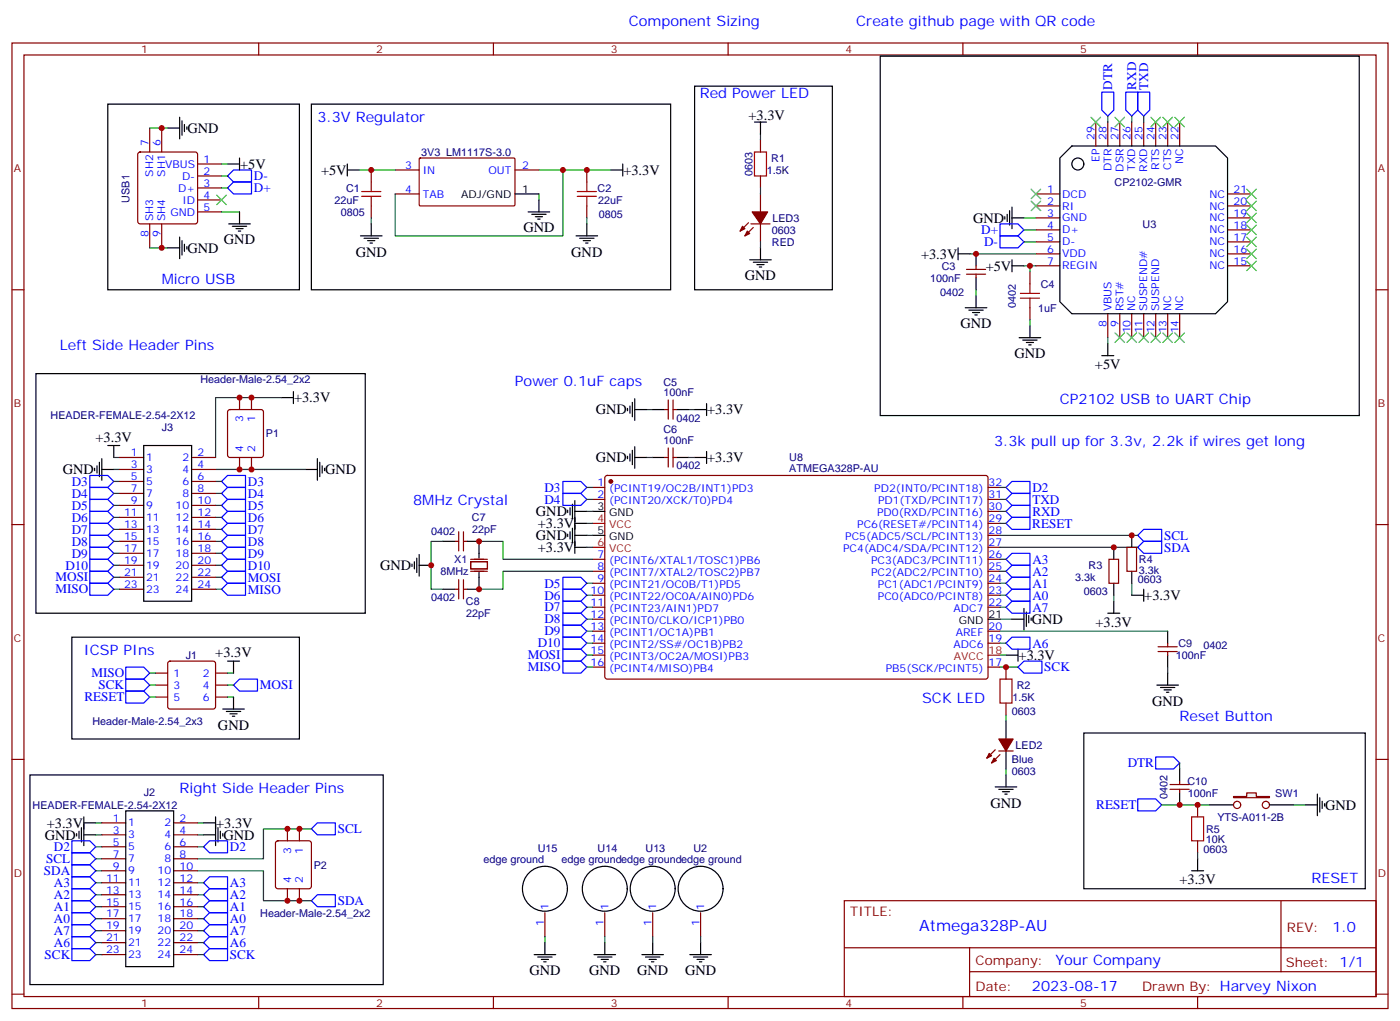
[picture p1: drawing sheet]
<svg xmlns="http://www.w3.org/2000/svg" width="412mm" height="301mm" viewBox="0 0 412 301" stroke-linecap="round" stroke-linejoin="round" font-family="sans-serif">
<g fill="none" stroke="#870000" stroke-width=".35">
<path d="M3.5 12.7h405.4v284.3h-405.4zM7.1 16.2h398.2v277.3h-398.2zM76.2 12.7v3.5M145.3 12.7v3.5M214.5 12.7v3.5M283.6 12.7v3.5M352.8 12.7v3.5M44.1 37.7v7.1M47.6 37.7v7.1M322.8 35.9v7.1M326.3 35.9v7.1M329.8 35.9v7.1"/>
<path d="M333.4 35.9v7.1M336.9 35.9v7.1M340.4 35.9v7.1M344 35.9v7.1M347.5 35.9v7.1M40.8 45l.5-.2h16.2l.5 .2 .2 .5v19.7l-.2 .5-.5 .2h-16.2l-.5-.2-.2-.5v-19.7zM58.2 48.3h7.1M58.2 51.8h7.1M58.2 55.4h7.1M58.2 58.9h7.1M109.4 50.1v3.5M116.4 50.1h7.1"/>
<path d="M116.4 57.1h7.1M123.5 46.7l.3-.2 27.7 .1 .2 .3-.1 13.6-.3 .1h-27.7l-.1-.3zM151.7 50.1h7M172.9 50.1v3.5M224 41.2v3.6M224 51.8v3.6M305.2 57.1h7M361.6 57.1h7.1M44.1 65.9v7.1M47.6 65.9v7.1M58.2 62.4h7.1M109.4 60.6v3.6"/>
<path d="M172.9 60.6v3.6M284.7 79.3h5.6M287.5 78.3v1M305.2 60.6h7M305.2 64.2h7M305.2 67.7h7M305.2 71.2h7M305.2 74.8h7M305.2 78.3h7M361.6 60.6h7.1M361.6 64.2h7.1M361.6 67.7h7.1"/>
<path d="M361.6 71.2h7.1M361.6 74.8h7.1M361.6 78.3h7.1M3.5 85.3h3.6M284.7 80.8h5.6M287.5 80.8v1M303.4 80v3.6M303.4 90.6v3.6M326.3 92.4v7M329.8 92.4v7M333.4 92.4v7M336.9 92.4v7"/>
<path d="M340.4 92.4v7M344 92.4v7M347.5 92.4v7M405.3 85.3h3.6M3.5 154.5h3.6M174.6 143.5h3.6M174.6 147.1h3.6M178.4 140.2l.5-.2 111.7 .1 .4 .6v58.9l-.7 .4-111.7-.1-.4-.6v-58.6zM291 143.5h3.6M291 147.1h3.6M291 157.7h3.6M291 154.1h3.6"/>
<path d="M291 150.6h3.6M405.3 154.5h3.6M174.6 164.7h3.6M174.6 168.2h3.6M174.6 171.8h3.6M174.6 175.3h3.6M174.6 178.8h3.6M291 164.7h3.6M291 168.2h3.6M291 171.8h3.6M291 175.3h3.6M291 178.8h3.6"/>
<path d="M291 161.2h3.6M174.6 182.4h3.6M174.6 185.9h3.6M174.6 189.4h3.6M174.6 192.9h3.6M174.6 196.5h3.6M291 185.9h3.6M291 189.4h3.6M291 196.5h3.6M3.5 223.6h3.6M405.3 223.6h3.6M160.5 268.8v7"/>
<path d="M178.2 268.8v7M192.3 268.8v7M206.4 268.8v7M248.7 265.3h156.6v28.2h-156.6zM248.7 279.1h156.5M285.6 279.1v14.1M377.3 265.3v20.9M3.5 292.8h3.6M76.2 293.5v3.5M145.3 293.5v3.5M214.5 293.5v3.5M283.6 293.5v3.5"/>
<path d="M285.6 286.2h119.6M352.8 293.5v3.5M405.3 292.8h3.6"/>
</g>
<circle cx="179.9" cy="141.8" r=".53" fill="#870000" stroke="#870000" stroke-width=".35"/>
<g fill="none" stroke="#000" stroke-width=".35">
<path d="M259.3 16.5h141.1v105.9h-141.1zM31.7 30.7h56.5v54.6h-56.5zM49.4 37.7h3.5M52.9 34.5v6.4M53.6 35.6v4.2M54.3 36.7v2.1M55 37.4v.7M222.2 35.9h3.6M224 35.9v3.6M67 48.3h3.6M70.6 46.5v3.6M102.3 50.1h3.5"/>
<path d="M102.3 48.3v3.5M151.7 57.1h7M158.7 58.9v3.5M179.9 50.1h3.5M183.4 48.3v3.5M312.2 46.5l3.5-3.5h42.4l3.5 3.5v42.4l-3.5 3.5h-42.4l-3.5-3.5zM49.4 73h3.5M52.9 69.8v6.4M53.6 70.9v4.2M54.3 71.9v2.1M55 72.6v.7M67.4 65.9h6.3"/>
<path d="M68.4 66.6h4.3M69.5 67.3h2.1M70.2 68.1h.7M70.6 62.4v3.5M155.6 62.4h6.3M156.6 63.1h4.3M157.7 63.8h2.1M158.4 64.5h.7M220.8 76.5h6.4M221.9 77.2h4.2M223 77.9h2.1M223.7 78.6h.7"/>
<path d="M224 73v3.5M282.2 74.8h3.6M282.2 73v3.5M287.5 74.8v3.5M296 63.8v.7M296.7 63.1v2.1M297.4 62.1v4.2M298.1 78.3h3.5M298.1 61v6.3M298.1 76.5v3.5M298.1 64.2h3.5M284.3 90.6h6.4"/>
<path d="M285.4 91.3h4.2M286.5 92h2.1M287.2 92.7h.7M287.5 81.8v3.5M287.5 87.1v3.5M300.2 99.4h6.4M303.4 95.9v3.5M301.3 100.2h4.2M302.3 100.9h2.1M303 101.6h.7M324.6 104.7h3.5M326.3 101.2v3.5"/>
<path d="M174.6 150.6h3.6M174.6 157.7h3.6M291 182.4h3.6M356.3 237h7.1M160.5 277.6v3.5M178.2 277.6v3.5M192.3 277.6v3.5M206.4 277.6v3.5M157.3 281.1h6.4M158.4 281.8h4.2M159.5 282.5h2.1M160.2 283.2h.7"/>
<path d="M175 281.1h6.3M176 281.8h4.3M177.1 282.5h2.1M177.8 283.2h.7M189.1 281.1h6.3M190.1 281.8h4.3M191.2 282.5h2.1M191.9 283.2h.7M203.2 281.1h6.3M204.3 281.8h4.2M205.3 282.5h2.1M206 283.2h.7"/>
<circle cx="317.5" cy="48.3" r="1.76"/>
<circle cx="160.5" cy="261.7" r="6.6"/>
<circle cx="178.2" cy="261.7" r="6.6"/>
<circle cx="192.3" cy="261.7" r="6.6"/>
<circle cx="206.4" cy="261.7" r="6.6"/>
</g>
<path d="M174.6 154.1h3.6M174.6 161.2h3.6M291 192.9h3.6" fill="none" stroke="#f00" stroke-width=".35"/>
<g fill="none" stroke="#008700" stroke-width=".35">
<path d="M44.1 37.7h5.3M224 39.5v1.7M105.8 50.1h10.6M158.7 57.1v1.8M44.1 73h5.3M65.3 62.4h5.3M285.8 74.8h19.4M301.6 78.3h3.6M301.6 71.2h3.6M301.6 67.7h3.6M301.6 64.2h3.6M303.4 78.3v1.7"/>
<path d="M287.5 85.3v1.8M303.4 94.2v1.7M160.5 275.8v1.8M178.2 275.8v1.8M192.3 275.8v1.8M206.4 275.8v1.8"/>
</g>
<g fill="none" stroke="#a10000" stroke-width=".35">
<path d="M106.5 57.8h5.7M106.5 56.4h5.7M109.4 53.6v2.8M109.4 57.8v2.8M170 57.8h5.7M170 56.4h5.7M172.9 53.6v2.8M172.9 57.8v2.8M222.2 44.8h3.6v7h-3.6zM300.6 87.8h5.6M300.6 86.4h5.6M303.4 83.6v2.8"/>
<path d="M303.4 87.8v2.8"/>
</g>
<path d="M324.6 27.1h3.5v5.3l-1.8 1.8-1.7-1.8zM331.6 27.1h3.5v5.3l-1.7 1.8-1.8-1.8zM335.1 27.1h3.6v5.3l-1.8 1.8-1.8-1.8zM67 51.8l1.8-1.7h5.3v3.5h-5.3zM67 55.4l1.8-1.8h5.3v3.5h-5.3zM294.6 69.5h5.3l1.7 1.7-1.7 1.8h-5.3zM294.6 65.9h5.3l1.7 1.8-1.7 1.8h-5.3zM296.3 147.1l1.8-1.8h5.3v3.5h-5.3zM298.1 148.8h5.3v3.6h-5.3l-1.8-1.8zM340.4 222.9h5.3l1.8 1.8-1.8 1.7h-5.3z" fill="none" stroke="#00f" stroke-width=".35"/>
<g fill="none" stroke="#3c3" stroke-width=".35">
<path d="M346.1 34.5l2.8 2.9M348.9 34.5l-2.8 2.9M63.9 57.5l2.8 2.8M66.7 57.5l-2.8 2.8M367.2 55.7l2.9 2.8M367.2 59.2l2.9 2.9M370.1 55.7l-2.9 2.8M370.1 59.2l-2.9 2.9M367.2 62.8l2.9 2.8M367.2 66.3l2.9 2.8M367.2 69.8l2.9 2.8M367.2 73.3l2.9 2.9"/>
<path d="M367.2 76.9l2.9 2.8M370.1 62.8l-2.9 2.8M370.1 66.3l-2.9 2.8M370.1 69.8l-2.9 2.8M370.1 73.3l-2.9 2.9M370.1 76.9l-2.9 2.8M332 98l2.8 2.9M334.8 98l-2.8 2.9M342.5 98l2.9 2.9M345.4 98l-2.9 2.9M346.1 98l2.8 2.9M348.9 98l-2.8 2.9"/>
</g>
<path d="M363.4 234.6h3.8v-1.1h2.9v1.1h3.8v.3h-10.5z" fill="#f0f0f0" stroke="#870000" stroke-width=".35"/>
<g fill="none" stroke="#870000" stroke-width=".35">
<path d="M224 57.1v5.3M220.5 65.6l-2.5 2.5M221.2 65.9h5.6M221.9 67l-2.5 2.5M224 65.9v5.3M70.6 117.1v3.5M74.1 117.1v3.5M196.8 117.8v5.6M198.3 117.8v5.6M35.3 134.7h7M35.3 138.3h7M56.4 134.7h7.1"/>
<path d="M56.4 138.3h7.1M67.3 120.8l.4-.2h9.2l.5 .2 .2 .5v12.7l-.2 .5-.5 .2h-9.2l-.5-.2-.2-.5v-12.7zM70.6 134.7v3.6M74.1 134.7v3.6M195.8 134.7h1M195.8 120.6h1M196.8 131.9v5.6M198.3 131.9v5.6M198.3 134.7h1M198.3 120.6h1M35.3 159.4h7M35.3 141.8h7"/>
<path d="M35.3 145.3h7M35.3 148.8h7M35.3 152.4h7M35.3 155.9h7M56.4 159.4h7.1M56.4 141.8h7.1M56.4 145.3h7.1M56.4 148.8h7.1M56.4 152.4h7.1M56.4 155.9h7.1M134.1 159.4h1M135.1 156.6v5.6"/>
<path d="M136.5 156.6v5.6M136.5 159.4h1.1M35.3 173.5h7M35.3 162.9h7M35.3 166.5h7M35.3 170h7M56.4 173.5h7.1M56.4 162.9h7.1M56.4 166.5h7.1M56.4 170h7.1M134.1 173.5h1M135.1 170.7v5.7"/>
<path d="M136.5 170.7v5.7M136.5 173.5h1.1M138.6 165.4h5v2.1h-5zM138.6 168.2h5M138.6 164.7h5M326.7 164.7h2.8v7.1h-2.8zM332 161.2h2.8v7h-2.8zM45.9 198.2h3.5M49.6 194.9l.5-.2h12.7l.5 .2 .2 .5v12.7l-.2 .5-.5 .2h-12.7l-.5-.2-.2-.5v-12.7zM63.5 198.2h3.5M296.3 196.5v3.5M341.1 191.9h5.7"/>
<path d="M341.1 190.5h5.7M344 189.4v1.1M344 191.9v1M45.9 201.8h3.5M45.9 205.3h3.5M63.5 201.8h3.5M63.5 205.3h3.5M296.3 207v3.6M293.2 220.8l-2.5 2.5M294.2 221.2h4.2M294.6 222.2l-2.5 2.5M344.7 231h5.6"/>
<path d="M344.7 232.4h5.6M347.5 230v1M347.5 232.4v1.1M352.8 237v3.6M30 242.3h7M30 245.9h7M30 249.4h7M30 252.9h7M30 256.4h7M30 260h7M51.2 242.3h7M51.2 245.9h7"/>
<path d="M51.2 249.4h7M51.2 252.9h7M51.2 256.4h7M51.2 260h7M81.4 247.8l.4-.2h9.2l.5 .2 .2 .5v12.7l-.2 .5-.5 .2h-9.2l-.5-.2-.2-.5v-12.7zM84.7 244.1v3.5M88.2 244.1v3.5M352.8 247.6v3.5M30 263.5h7M30 267h7M30 270.5h7M30 274.1h7"/>
<path d="M30 277.6h7M51.2 263.5h7M51.2 267h7M51.2 270.5h7M51.2 274.1h7M51.2 277.6h7M84.7 261.7v3.6M88.2 261.7v3.6M30 281.1h7M51.2 281.1h7"/>
<circle cx="364.4" cy="237" r="1.06"/>
<circle cx="372.9" cy="237" r="1.06"/>
</g>
<g fill="none" stroke="#000" stroke-width=".35">
<path d="M91.7 30.7h105.9v54.6h-105.9zM204.6 25.4h40.6v59.9h-40.6zM106.2 69.5h6.3M107.2 70.2h4.3M108.3 70.9h2.1M109 71.6h.7M109.4 65.9v3.6M169.7 69.5h6.3M170.7 70.2h4.3M171.8 70.9h2.1M172.5 71.6h.7M172.9 65.9v3.6"/>
<path d="M10.6 110h97v70.6h-97zM82.9 117.1h3.5M86.4 115.3v3.6M185.6 119.6v2.1M186.3 118.5v4.2M187 117.4v6.4M208.1 118.9v3.5M27.9 137.9v.7M28.6 137.2v2.1M29.3 136.1v4.3M30 138.3h3.5M30 135.1v6.3"/>
<path d="M31.7 131.2h3.6M33.5 131.2v3.5M42.3 131.2h14.1v45.9h-14.1zM90 138.3h3.5M93.5 135.1v6.3M94.2 136.1v4.3M94.9 137.2v2.1M95.6 137.9v.7M184.9 120.3v.7M184.9 134.4v.7M185.6 133.7v2.1M186.3 132.6v4.2"/>
<path d="M187 134.7h3.5M187 131.6v6.3M187 120.6h3.5M192.3 134.7h3.5M192.3 120.6h3.5M199.3 134.7h3.5M199.3 120.6h3.5M204.6 134.7h3.5M204.6 120.6h3.5M208.1 133v3.5M130.5 159.4h3.6M137.6 159.4h3.5v5"/>
<path d="M167.2 150.2v.8M167.2 157.3v.7M167.9 149.5v2.2M167.9 156.6v2.1M168.6 148.5v4.2M168.6 155.5v4.3M169.3 147.4v15.5M169.3 154.1h3.6M169.3 157.7h3.6M169.3 150.6h3.6M333.4 157.7v3.5M121.4 166.1v.7"/>
<path d="M122.1 165.4v2.1M122.8 164.4v4.2M123.5 166.5h3.5M123.5 163.3v6.4M130.5 173.5h3.6M141.1 168.6v4.9h-3.5M169.3 161.2h3.6M301.6 179.2v6.3M328.1 161.2v3.5M328.1 171.8v3.5M328.1 177.1v3.5M333.4 168.2v3.6"/>
<path d="M333.4 175.3h3.5M336.9 173.5v3.6M21.2 187.6h67v30h-67zM67 194.7h3.6M68.8 194.7v3.5M296.3 192.9h3.6M298.1 182.4h3.5M299.9 191.2v3.5M302.3 180.2v4.3M303 181.3v2.1M303.7 182v.7M326.3 180.6h3.5"/>
<path d="M344 185.9v3.5M344 192.9v3.6M344 198.2v3.6M65.6 208.8h6.4M66.7 209.5h4.2M67.7 210.2h2.1M68.4 210.9h.7M68.8 205.3v3.5M296.3 212.3v5.3M319.3 215.9h82.9v45.8h-82.9zM340.8 201.8h6.3M341.8 202.5h4.3"/>
<path d="M342.9 203.2h2.1M343.6 203.9h.7M8.8 228.2h104.1v61.7h-104.1zM37 238.8h14.2v45.9h-14.2zM293.2 231.7h6.3M294.2 232.4h4.2M295.3 233.2h2.1M296 233.9h.7M296.3 221.2v5.2M296.3 228.2v3.5M347.5 226.4v3.6M347.5 233.5v3.5"/>
<path d="M373.9 237h7.1M384.5 237h3.6M388.1 233.9v6.3M388.8 234.9v4.2M389.5 236v2.1M390.2 236.7v.7M22.6 245.5v.7M23.3 244.8v2.1M24 243.7v4.3M24.7 242.3h3.5M24.7 245.9h3.5M24.7 240.6v8.4"/>
<path d="M60 242.3h3.5M60 245.9h3.5M63.5 240.6v8.4M64.2 243.7v4.3M64.9 244.8v2.1M65.6 245.5v.7M351 256.4h3.5M352.8 252.9v3.5"/>
</g>
<path d="M294.6 200h3.5v7h-3.5zM351 240.6h3.5v7h-3.5z" fill="none" stroke="#a10000" stroke-width=".35"/>
<g fill="none" stroke="#00f" stroke-width=".35">
<path d="M26.5 157.7h5.2l1.8 1.7-1.8 1.8h-5.2zM26.5 154.1h5.2l1.8 1.8-1.8 1.8h-5.2zM26.5 150.6h5.2l1.8 1.8-1.8 1.7h-5.2zM26.5 147.1h5.2l1.8 1.7-1.8 1.8h-5.2zM26.5 143.5h5.2l1.8 1.8-1.8 1.8h-5.2zM26.5 140h5.2l1.8 1.8-1.8 1.7h-5.2zM65.3 145.3l1.7-1.8h5.3v3.6h-5.3zM65.3 148.8l1.7-1.7h5.3v3.5h-5.3zM65.3 152.4l1.7-1.8h5.3v3.5h-5.3zM65.3 155.9l1.7-1.8h5.3v3.6h-5.3zM65.3 159.4l1.7-1.7h5.3v3.5h-5.3zM67 140h5.3v3.5h-5.3l-1.7-1.7z"/>
<path d="M165.8 145.3h5.3l1.8 1.8-1.8 1.7h-5.3zM165.8 141.8h5.3l1.8 1.7-1.8 1.8h-5.3zM296.3 154.1l1.8-1.7h5.3v3.5h-5.3zM298.1 141.8h5.3v3.5h-5.3l-1.8-1.8zM335.1 157.7l1.8-1.8h5.3v3.5h-5.3zM26.5 168.2h5.2l1.8 1.8-1.8 1.8h-5.2zM26.5 171.8h5.2l1.8 1.7-1.8 1.8h-5.2zM26.5 164.7h5.2l1.8 1.8-1.8 1.7h-5.2zM26.5 161.2h5.2l1.8 1.7-1.8 1.8h-5.2zM65.3 162.9l1.7-1.7h5.3v3.5h-5.3zM65.3 166.5l1.7-1.8h5.3v3.5h-5.3zM65.3 170l1.7-1.8h5.3v3.6h-5.3z"/>
<path d="M67 171.8h5.3v3.5h-5.3l-1.7-1.8zM165.8 177.1h5.3l1.8 1.7-1.8 1.8h-5.3zM165.8 173.5h5.3l1.8 1.8-1.8 1.8h-5.3zM165.8 170h5.3l1.8 1.8-1.8 1.7h-5.3zM296.3 164.7l1.8-1.8h5.3v3.6h-5.3zM296.3 171.8l1.8-1.8h5.3v3.5h-5.3zM296.3 175.3l1.8-1.8h5.3v3.6h-5.3zM296.3 178.8l1.8-1.7h5.3v3.5h-5.3zM298.1 166.5h5.3v3.5h-5.3l-1.8-1.8zM335.1 161.2l1.8-1.8h5.3v3.5h-5.3zM37 196.5h5.3l1.8 1.7-1.8 1.8h-5.3zM37 200h5.3l1.8 1.8-1.8 1.7h-5.3z"/>
<path d="M165.8 191.2h5.3l1.8 1.7-1.8 1.8h-5.3zM165.8 194.7h5.3l1.8 1.8-1.8 1.7h-5.3zM165.8 187.6h5.3l1.8 1.8-1.8 1.8h-5.3zM165.8 184.1h5.3l1.8 1.8-1.8 1.7h-5.3zM165.8 180.6h5.3l1.8 1.8-1.8 1.7h-5.3zM298.1 187.6h5.3v3.6h-5.3l-1.8-1.8zM299.9 196.5l1.7-1.8h5.3v3.5h-5.3zM37 203.5h5.3l1.8 1.8-1.8 1.7h-5.3zM68.8 201.8l1.8-1.8h5.2v3.5h-5.2zM335.1 235.3h5.3l1.8 1.7-1.8 1.8h-5.3zM21.2 247.6h5.3l1.7 1.8-1.7 1.7h-5.3zM21.2 258.2h5.3l1.7 1.8-1.7 1.7h-5.3z"/>
<path d="M21.2 254.7h5.3l1.7 1.7-1.7 1.8h-5.3zM21.2 251.1h5.3l1.7 1.8-1.7 1.8h-5.3zM60 260l1.7-1.8h5.3v3.5h-5.3zM60 249.4l1.7-1.8h5.3v3.5h-5.3zM93.5 242.3h5.3v3.6h-5.3l-1.8-1.8zM21.2 279.4h5.3l1.7 1.7-1.7 1.8h-5.3zM21.2 275.8h5.3l1.7 1.8-1.7 1.8h-5.3zM21.2 272.3h5.3l1.7 1.8-1.7 1.7h-5.3zM21.2 268.8h5.3l1.7 1.7-1.7 1.8h-5.3zM21.2 265.3h5.3l1.7 1.7-1.7 1.8h-5.3zM21.2 261.7h5.3l1.7 1.8-1.7 1.8h-5.3zM60 277.6l1.7-1.8h5.3v3.6h-5.3z"/>
<path d="M60 274.1l1.7-1.8h5.3v3.5h-5.3zM60 270.5l1.7-1.7h5.3v3.5h-5.3zM60 267l1.7-1.7h5.3v3.5h-5.3zM61.7 279.4h5.3v3.5h-5.3l-1.7-1.8zM61.7 261.7h5.3v3.6h-5.3l-1.7-1.8zM93.5 263.5h5.3v3.5h-5.3l-1.8-1.7z"/>
</g>
<g fill="none" stroke="#008700" stroke-width=".35">
<path d="M326.3 34.2v1.7M333.4 34.2v1.7M336.9 34.2v1.7M65.3 55.4h1.7M65.3 51.8h1.7M65.3 48.3h1.7M158.7 50.1h21.2M165.8 50.1v19.4h-49.4v-12.4M224 55.4v1.7M109.4 64.2v1.7M172.9 64.2v1.7M224 71.2v1.8"/>
<path d="M326.3 99.4v1.8M82.9 117.1h-19.4v17.6M33.5 134.7h1.8M33.5 138.3h1.8M63.5 138.3h26.5M190.5 134.7h1.8M190.5 120.6h1.8M202.8 134.7h1.8M202.8 120.6h1.8M33.5 141.8h1.8M33.5 145.3h1.8M33.5 148.8h1.8"/>
<path d="M33.5 152.4h1.8M33.5 155.9h1.8M33.5 159.4h1.8M63.5 141.8h1.8M63.5 145.3h1.8M63.5 148.8h1.8M63.5 152.4h1.8M63.5 155.9h1.8M63.5 159.4h1.8M130.5 159.4h-3.5v14.1h3.5M141.1 159.4h7.1v5.3h26.4M172.9 154.1h1.7"/>
<path d="M172.9 150.6h1.7M172.9 157.7h1.7M172.9 147.1h1.7M172.9 143.5h1.7M294.6 154.1h1.7M294.6 150.6h1.7M294.6 157.7h40.5M294.6 147.1h1.7M294.6 143.5h1.7M33.5 162.9h1.8M33.5 166.5h1.8M33.5 170h1.8"/>
<path d="M33.5 173.5h1.8M63.5 162.9h1.8M63.5 166.5h1.8M63.5 170h1.8M63.5 173.5h1.8M172.9 161.2h1.7M172.9 178.8h1.7M172.9 175.3h1.7M172.9 171.8h1.7M174.6 168.2h-26.4v5.3h-7.1M294.6 161.2h40.5M294.6 178.8h1.7"/>
<path d="M294.6 175.3h1.7M294.6 171.8h1.7M294.6 168.2h1.7M294.6 164.7h1.7M328.1 175.3v1.8M333.4 171.8v3.5M44.1 198.2h1.8M67 198.2h1.8M172.9 196.5h1.7M172.9 192.9h1.7M172.9 182.4h1.7M172.9 185.9h1.7"/>
<path d="M172.9 189.4h1.7M294.6 196.5h5.3M294.6 192.9h1.7M294.6 182.4h3.5M294.6 185.9h49.4M294.6 189.4h1.7M344 196.5v1.7M44.1 201.8h1.8M44.1 205.3h1.8M67 201.8h1.8M67 205.3h1.8M296.3 210.6v1.7"/>
<path d="M296.3 226.4v1.8M342.2 237h14.1M347.5 224.7v1.7M381 237h3.5M28.2 245.9h1.8M28.2 242.3h1.8M28.2 249.4h1.8M28.2 260h1.8M28.2 252.9h1.8M28.2 256.4h1.8M58.2 256.4h19.4v8.9h14.1M58.2 245.9h1.8"/>
<path d="M58.2 242.3h1.8M58.2 249.4h1.8M58.2 260h1.8M91.7 244.1h-14.1v8.8h-19.4M352.8 251.1v1.8M28.2 263.5h1.8M28.2 267h1.8M28.2 270.5h1.8M28.2 274.1h1.8M28.2 277.6h1.8M58.2 263.5h1.8M58.2 267h1.8"/>
<path d="M58.2 270.5h1.8M58.2 274.1h1.8M58.2 277.6h1.8M28.2 281.1h1.8M58.2 281.1h1.8"/>
</g>
<g fill="#870000" stroke="#870000" stroke-width=".35">
<path d="M294.2 217.6h4.2l-2.1 3.6z"/>
<path d="M291.4 221.9l.7 .7-1.4 .7z"/>
<path d="M292.8 223.3l.7 .7-1.4 .7z"/>
<path d="M220.1 68.1l.7 .7-1.4 .7z"/>
<path d="M218.7 66.6l.7 .7-1.4 .8z"/>
<path d="M221.5 62.4h4.6l-2.1 3.5z"/>
</g>
<g fill="none" stroke="#3c3" stroke-width=".35">
<path d="M321.4 34.5l2.8 2.9M324.2 34.5l-2.8 2.9M328.4 34.5l2.9 2.9M331.3 34.5l-2.9 2.9M339 34.5l2.8 2.9M341.8 34.5l-2.8 2.9M342.5 34.5l2.9 2.9M345.4 34.5l-2.9 2.9M303.7 59.2l2.9 2.9M303.7 55.7l2.9 2.8M306.6 59.2l-2.9 2.9M306.6 55.7l-2.9 2.8"/>
<path d="M328.4 98l2.9 2.9M331.3 98l-2.9 2.9M335.5 98l2.8 2.9M338.3 98l-2.8 2.9M339 98l2.8 2.9M341.8 98l-2.8 2.9"/>
</g>
<g fill="#c00">
<circle cx="47.6" cy="73" r=".88"/>
<circle cx="47.6" cy="37.7" r=".88"/>
<circle cx="109.4" cy="50.1" r=".88"/>
<circle cx="303.4" cy="78.3" r=".88"/>
<circle cx="287.5" cy="74.8" r=".88"/>
<circle cx="352.8" cy="237" r=".88"/>
<circle cx="347.5" cy="237" r=".88"/>
<circle cx="141.1" cy="159.4" r=".88"/>
<circle cx="141.1" cy="173.5" r=".88"/>
<circle cx="296.3" cy="196.5" r=".88"/>
<circle cx="172.9" cy="50.1" r=".88"/>
<circle cx="165.8" cy="50.1" r=".88"/>
<circle cx="333.4" cy="157.7" r=".88"/>
<circle cx="328.1" cy="161.2" r=".88"/>
<circle cx="74.1" cy="138.3" r=".88"/>
<circle cx="70.6" cy="138.3" r=".88"/>
<circle cx="74.1" cy="117.1" r=".88"/>
<circle cx="70.6" cy="117.1" r=".88"/>
<circle cx="88.2" cy="244.1" r=".88"/>
<circle cx="84.7" cy="244.1" r=".88"/>
<circle cx="88.2" cy="265.3" r=".88"/>
<circle cx="84.7" cy="265.3" r=".88"/>
<circle cx="127" cy="166.5" r=".88"/>
</g>
<text font-size="4.6" fill="#00f" x="270.8" y="274.3">Atmega328P-AU</text>
<g font-size="4.2" fill="#00f">
<text x="185.2" y="7.7">Component Sizing</text>
<text x="252.2" y="7.7">Create github page with QR code</text>
<text x="206.1" y="28.8">Red Power LED</text>
<text x="93.5" y="35.9">3.3V Regulator</text>
<text x="47.6" y="83.6">Micro USB</text>
<text x="17.6" y="103">Left Side Header Pins</text>
<text x="151.7" y="113.6">Power 0.1uF caps</text>
<text x="312.2" y="118.9">CP2102 USB to UART Chip</text>
<text x="292.8" y="131.2">3.3k pull up for 3.3v, 2.2k if wires get long</text>
<text x="121.7" y="148.8">8MHz Crystal</text>
<text x="24.7" y="192.9">ICSP PIns</text>
<text x="271.6" y="207">SCK LED</text>
<text x="347.5" y="212.3">Reset Button</text>
<text x="52.9" y="233.5">Right Side Header Pins</text>
<text x="386.3" y="260">RESET</text>
<text x="392.5" y="274.5">1.0</text>
<text x="310.9" y="284.1">Your Company</text>
<text x="304" y="291.9">2023-08-17</text>
</g>
<g font-size="4.2">
<text x="220.5" y="35.2">+3.3V</text>
<text x="55.2" y="39.1">GND</text>
<text x="70.7" y="49.7">+5V</text>
<text x="94.6" y="51.5">+5V</text>
<text x="183.6" y="51.5">+3.3V</text>
<text x="286.6" y="65.6">GND</text>
<text x="66" y="71.9">GND</text>
<text x="154.2" y="68.4">GND</text>
<text x="55.2" y="74.4">GND</text>
<text x="104.8" y="75.5">GND</text>
<text x="168.3" y="75.5">GND</text>
<text x="271.3" y="76.2">+3.3V</text>
<text x="219.4" y="82.6">GND</text>
<text x="290.4" y="79.7">+5V</text>
<text x="282.9" y="96.7">GND</text>
<text x="298.8" y="105.5">GND</text>
<text x="322.5" y="108.7">+5V</text>
<text x="86.6" y="118.5">+3.3V</text>
<text x="175.5" y="122">GND</text>
<text x="208.3" y="122">+3.3V</text>
<text x="28.1" y="130.1">+3.3V</text>
<text x="175.5" y="136.2">GND</text>
<text x="208.3" y="136.2">+3.3V</text>
<text x="18.5" y="139.7">GND</text>
<text x="95.8" y="139.7">GND</text>
<text x="157.9" y="152">GND</text>
<text x="158.4" y="155.5">+3.3V</text>
<text x="157.9" y="159.1">GND</text>
<text x="112" y="167.9">GND</text>
<text x="158.4" y="162.6">+3.3V</text>
<text x="337.1" y="176.7">+3.3V</text>
<text x="303.9" y="183.8">GND</text>
<text x="322.7" y="184.5">+3.3V</text>
<text x="63.4" y="193.6">+3.3V</text>
<text x="300" y="194.3">+3.3V</text>
<text x="339.4" y="207.8">GND</text>
<text x="64.2" y="214.9">GND</text>
<text x="291.7" y="237.8">GND</text>
<text x="390.3" y="238.4">GND</text>
<text x="13.8" y="243.8">+3.3V</text>
<text x="63.7" y="243.7">+3.3V</text>
<text x="13.2" y="247.3">GND</text>
<text x="65.8" y="247.3">GND</text>
<text x="347.4" y="260.4">+3.3V</text>
<text x="155.9" y="287.2">GND</text>
<text x="173.6" y="287.2">GND</text>
<text x="187.7" y="287.2">GND</text>
<text x="201.8" y="287.2">GND</text>
</g>
<g font-size="3.9" fill="#00f">
<text x="327.6" y="26.4" transform="rotate(-90 327.6 26.4)">DTR</text>
<text x="334.7" y="26.4" transform="rotate(-90 334.7 26.4)">RXD</text>
<text x="338.2" y="26.4" transform="rotate(-90 338.2 26.4)">TXD</text>
<text x="74.8" y="53.1">D-</text>
<text x="74.8" y="56.6">D+</text>
<text x="289" y="68.9">D+</text>
<text x="289.9" y="72.5">D-</text>
<text x="21.1" y="143">D3</text>
<text x="73" y="143.1">D3</text>
<text x="21.1" y="146.6">D4</text>
<text x="73" y="146.6">D4</text>
<text x="160.4" y="148.3">D4</text>
<text x="160.4" y="144.8">D3</text>
<text x="304.1" y="148.4">TXD</text>
<text x="304.1" y="144.8">D2</text>
<text x="21.2" y="153.6">D6</text>
<text x="21.2" y="150.1">D5</text>
<text x="73" y="150.1">D5</text>
<text x="73" y="153.6">D6</text>
<text x="304.1" y="155.5">RESET</text>
<text x="304.1" y="151.9">RXD</text>
<text x="21.2" y="160.7">D8</text>
<text x="21.2" y="157.1">D7</text>
<text x="73" y="157.2">D7</text>
<text x="73" y="160.7">D8</text>
<text x="342.9" y="158.9">SCL</text>
<text x="19.3" y="167.7">D10</text>
<text x="21.2" y="164.2">D9</text>
<text x="73" y="167.8">D10</text>
<text x="73" y="164.2">D9</text>
<text x="304.1" y="166">A3</text>
<text x="342.9" y="162.4">SDA</text>
<text x="16.3" y="171.2">MOSI</text>
<text x="73" y="171.3">MOSI</text>
<text x="160.4" y="173">D5</text>
<text x="304.1" y="173.1">A1</text>
<text x="304.1" y="169.6">A2</text>
<text x="16.3" y="174.8">MISO</text>
<text x="73" y="174.8">MISO</text>
<text x="160.4" y="176.6">D6</text>
<text x="304.1" y="176.6">A0</text>
<text x="160.4" y="183.6">D8</text>
<text x="160.4" y="180.1">D7</text>
<text x="304.1" y="180.1">A7</text>
<text x="158.4" y="190.7">D10</text>
<text x="160.4" y="187.1">D9</text>
<text x="304.1" y="190.7">A6</text>
<text x="155.4" y="194.2">MOSI</text>
<text x="155.4" y="197.7">MISO</text>
<text x="307.6" y="197.7">SCK</text>
<text x="26.9" y="199.4">MISO</text>
<text x="29" y="203">SCK</text>
<text x="76.6" y="203">MOSI</text>
<text x="24.8" y="206.4">RESET</text>
<text x="332.2" y="225.8">DTR</text>
<text x="322.9" y="238.3">RESET</text>
<text x="99.5" y="245.3">SCL</text>
<text x="15.9" y="250.6">D2</text>
<text x="67.7" y="250.7">D2</text>
<text x="12.9" y="257.7">SDA</text>
<text x="13.6" y="254.2">SCL</text>
<text x="15.9" y="261.2">A3</text>
<text x="67.7" y="261.3">A3</text>
<text x="15.9" y="268.2">A1</text>
<text x="15.9" y="264.7">A2</text>
<text x="67.7" y="268.3">A1</text>
<text x="67.7" y="264.8">A2</text>
<text x="99.5" y="266.5">SDA</text>
<text x="15.9" y="275.3">A7</text>
<text x="15.9" y="271.8">A0</text>
<text x="67.7" y="275.4">A7</text>
<text x="67.7" y="271.9">A0</text>
<text x="15.9" y="278.8">A6</text>
<text x="67.7" y="278.9">A6</text>
<text x="13.1" y="282.4">SCK</text>
<text x="67.7" y="282.4">SCK</text>
</g>
<g font-size="3.9" fill="#800">
<text x="250.5" y="269.8">TITLE:</text>
<text x="379.1" y="274.5">REV:</text>
<text x="287.4" y="284">Company:</text>
<text x="378.7" y="284.7">Sheet: 1/1</text>
<text x="287.4" y="291.7">Date:</text>
<text x="336.4" y="291.8">Drawn By: Harvey Nixon</text>
</g>
<g font-size="3.2" fill="#800">
<text x="41.6" y="15.7">1</text>
<text x="110.8" y="15.7">2</text>
<text x="179.9" y="15.7">3</text>
<text x="249.1" y="15.7">4</text>
<text x="318.2" y="15.7">5</text>
<text x="4.1" y="50.8">A</text>
<text x="405.9" y="50.8">A</text>
<text x="4.1" y="119.9">B</text>
<text x="405.9" y="119.9">B</text>
<text x="4.1" y="189.1">C</text>
<text x="405.9" y="189.1">C</text>
<text x="4.1" y="258.2">D</text>
<text x="405.9" y="258.2">D</text>
<text x="41.6" y="296.5">1</text>
<text x="110.8" y="296.5">2</text>
<text x="179.9" y="296.5">3</text>
<text x="249.1" y="296.5">4</text>
<text x="318.2" y="296.5">5</text>
</g>
<g font-size="3.2" fill="#00f">
<text x="322.4" y="41.2" transform="rotate(-90 322.4 41.2)">29</text>
<text x="326" y="41.2" transform="rotate(-90 326 41.2)">28</text>
<text x="329.5" y="41.2" transform="rotate(-90 329.5 41.2)">27</text>
<text x="333" y="41.2" transform="rotate(-90 333 41.2)">26</text>
<text x="336.5" y="41.2" transform="rotate(-90 336.5 41.2)">25</text>
<text x="340.1" y="41.2" transform="rotate(-90 340.1 41.2)">24</text>
<text x="343.6" y="41.2" transform="rotate(-90 343.6 41.2)">23</text>
<text x="347.1" y="41.2" transform="rotate(-90 347.1 41.2)">22</text>
<text x="43.7" y="43" transform="rotate(-90 43.7 43)">7</text>
<text x="47.3" y="43" transform="rotate(-90 47.3 43)">6</text>
<text x="60" y="47.9">1</text>
<text x="323.8" y="47.6" transform="rotate(-90 323.8 47.6)">EP</text>
<text x="45.2" y="52" transform="rotate(-90 45.2 52)">SH2</text>
<text x="48.7" y="49.4">VBUS</text>
<text x="48.7" y="52" transform="rotate(-90 48.7 52)">SH1</text>
<text x="53.6" y="52.9">D-</text>
<text x="60" y="51.5">2</text>
<text x="119.3" y="49.7">3</text>
<text x="124.5" y="51.1">IN</text>
<text x="143.9" y="51.1">OUT</text>
<text x="153.8" y="49.7">2</text>
<text x="327.4" y="50.3" transform="rotate(-90 327.4 50.3)">DTR</text>
<text x="330.9" y="50.5" transform="rotate(-90 330.9 50.5)">DSR</text>
<text x="334.4" y="50.3" transform="rotate(-90 334.4 50.3)">TXD</text>
<text x="338" y="50.5" transform="rotate(-90 338 50.5)">RXD</text>
<text x="341.5" y="50" transform="rotate(-90 341.5 50)">RTS</text>
<text x="345" y="50" transform="rotate(-90 345 50)">CTS</text>
<text x="348.5" y="48.3" transform="rotate(-90 348.5 48.3)">NC</text>
<text x="52.5" y="56.4">D+</text>
<text x="53.7" y="59.9">ID</text>
<text x="60" y="55">3</text>
<text x="60" y="58.5">4</text>
<text x="119.3" y="56.8">4</text>
<text x="124.5" y="58.2">TAB</text>
<text x="308.4" y="56.8">1</text>
<text x="312.9" y="58.2">DCD</text>
<text x="356.3" y="58.2">NC</text>
<text x="363.4" y="56.8">21</text>
<text x="45.2" y="65.2" transform="rotate(-90 45.2 65.2)">SH3</text>
<text x="48.7" y="65.2" transform="rotate(-90 48.7 65.2)">SH4</text>
<text x="50.2" y="63.5">GND</text>
<text x="60" y="62.1">5</text>
<text x="308.4" y="60.3">2</text>
<text x="308.4" y="63.8">3</text>
<text x="312.9" y="61.7">RI</text>
<text x="312.9" y="65.2">GND</text>
<text x="356.3" y="65.2">NC</text>
<text x="356.3" y="61.7">NC</text>
<text x="363.4" y="63.8">19</text>
<text x="363.4" y="60.3">20</text>
<text x="43.7" y="69.7" transform="rotate(-90 43.7 69.7)">8</text>
<text x="47.3" y="69.7" transform="rotate(-90 47.3 69.7)">9</text>
<text x="308.4" y="67.3">4</text>
<text x="308.4" y="70.9">5</text>
<text x="312.9" y="68.8">D+</text>
<text x="356.3" y="68.8">NC</text>
<text x="363.4" y="70.9">17</text>
<text x="363.4" y="67.3">18</text>
<text x="308.4" y="74.4">6</text>
<text x="308.4" y="77.9">7</text>
<text x="312.9" y="72.3">D-</text>
<text x="312.9" y="75.8">VDD</text>
<text x="356.3" y="75.8">NC</text>
<text x="356.3" y="72.3">NC</text>
<text x="363.4" y="77.9">15</text>
<text x="363.4" y="74.4">16</text>
<text x="312.9" y="79.3">REGIN</text>
<text x="356.3" y="79.3">NC</text>
<text x="327.4" y="91.7" transform="rotate(-90 327.4 91.7)">VBUS</text>
<text x="330.9" y="91.7" transform="rotate(-90 330.9 91.7)">RST#</text>
<text x="334.4" y="91.7" transform="rotate(-90 334.4 91.7)">NC</text>
<text x="338" y="91.7" transform="rotate(-90 338 91.7)">SUSPEND#</text>
<text x="341.5" y="91.7" transform="rotate(-90 341.5 91.7)">SUSPEND</text>
<text x="345" y="91.7" transform="rotate(-90 345 91.7)">NC</text>
<text x="348.5" y="91.7" transform="rotate(-90 348.5 91.7)">NC</text>
<text x="326" y="96.2" transform="rotate(-90 326 96.2)">8</text>
<text x="329.5" y="96.2" transform="rotate(-90 329.5 96.2)">9</text>
<text x="333" y="98.2" transform="rotate(-90 333 98.2)">10</text>
<text x="336.5" y="98.2" transform="rotate(-90 336.5 98.2)">11</text>
<text x="340.1" y="98.2" transform="rotate(-90 340.1 98.2)">12</text>
<text x="343.6" y="98.2" transform="rotate(-90 343.6 98.2)">13</text>
<text x="347.1" y="98.2" transform="rotate(-90 347.1 98.2)">14</text>
<text x="71.6" y="124.4" transform="rotate(-90 71.6 124.4)">3</text>
<text x="75.1" y="124.4" transform="rotate(-90 75.1 124.4)">1</text>
<text x="38.6" y="134.4">1</text>
<text x="38.6" y="137.9">3</text>
<text x="43" y="135.8">1</text>
<text x="53.7" y="135.8">2</text>
<text x="58.2" y="134.4">2</text>
<text x="58.2" y="137.9">4</text>
<text x="71.6" y="133" transform="rotate(-90 71.6 133)">4</text>
<text x="75.1" y="133" transform="rotate(-90 75.1 133)">2</text>
<text x="38.6" y="141.4">5</text>
<text x="43" y="139.3">3</text>
<text x="43" y="142.8">5</text>
<text x="53.7" y="139.3">4</text>
<text x="53.7" y="142.8">6</text>
<text x="58.2" y="141.4">6</text>
<text x="176" y="143.2">1</text>
<text x="291.2" y="143.2">32</text>
<text x="38.6" y="145">7</text>
<text x="38.6" y="148.5">9</text>
<text x="43" y="146.4">7</text>
<text x="43" y="149.9">9</text>
<text x="51.7" y="149.9">10</text>
<text x="53.7" y="146.4">8</text>
<text x="58.2" y="145">8</text>
<text x="58.2" y="148.5">10</text>
<text x="176" y="146.7">2</text>
<text x="179.5" y="145">(PCINT19/OC2B/INT1)PD3</text>
<text x="179.5" y="148.5">(PCINT20/XCK/T0)PD4</text>
<text x="257.5" y="145">PD2(INT0/PCINT18)</text>
<text x="258.6" y="148.5">PD1(TXD/PCINT17)</text>
<text x="291.2" y="146.7">31</text>
<text x="36.5" y="152">11</text>
<text x="36.5" y="155.5">13</text>
<text x="43" y="153.4">11</text>
<text x="51.7" y="153.4">12</text>
<text x="58.2" y="152">12</text>
<text x="58.2" y="155.5">14</text>
<text x="252.5" y="155.5">PC6(RESET#/PCINT14)</text>
<text x="258.4" y="152">PD0(RXD/PCINT16)</text>
<text x="291.2" y="153.8">29</text>
<text x="291.2" y="150.2">30</text>
<text x="36.5" y="159.1">15</text>
<text x="43" y="157">13</text>
<text x="43" y="160.5">15</text>
<text x="51.7" y="157">14</text>
<text x="51.7" y="160.5">16</text>
<text x="58.2" y="159.1">16</text>
<text x="249" y="159.1">PC5(ADC5/SCL/PCINT13)</text>
<text x="291.2" y="160.8">27</text>
<text x="291.2" y="157.3">28</text>
<text x="36.5" y="162.6">17</text>
<text x="36.5" y="166.1">19</text>
<text x="43" y="164">17</text>
<text x="43" y="167.5">19</text>
<text x="51.7" y="164">18</text>
<text x="51.7" y="167.5">20</text>
<text x="58.2" y="162.6">18</text>
<text x="58.2" y="166.1">20</text>
<text x="176" y="164.4">7</text>
<text x="176" y="167.9">8</text>
<text x="179.5" y="166.1">(PCINT6/XTAL1/TOSC1)PB6</text>
<text x="248.4" y="162.6">PC4(ADC4/SDA/PCINT12)</text>
<text x="256.6" y="166.1">PC3(ADC3/PCINT11)</text>
<text x="291.2" y="167.9">25</text>
<text x="291.2" y="164.4">26</text>
<text x="36.5" y="169.7">21</text>
<text x="36.5" y="173.2">23</text>
<text x="43" y="171.1">21</text>
<text x="51.7" y="171.1">22</text>
<text x="58.2" y="169.7">22</text>
<text x="58.2" y="173.2">24</text>
<text x="176" y="171.4">9</text>
<text x="179.5" y="169.7">(PCINT7/XTAL2/TOSC2)PB7</text>
<text x="179.5" y="173.2">(PCINT21/OC0B/T1)PD5</text>
<text x="256.6" y="169.7">PC2(ADC2/PCINT10)</text>
<text x="258.6" y="173.2">PC1(ADC1/PCINT9)</text>
<text x="291.2" y="171.4">24</text>
<text x="43" y="174.6">23</text>
<text x="51.7" y="174.6">24</text>
<text x="173.9" y="174.9">10</text>
<text x="173.9" y="178.5">11</text>
<text x="179.5" y="176.7">(PCINT22/OC0A/AIN0)PD6</text>
<text x="258.6" y="176.7">PC0(ADC0/PCINT8)</text>
<text x="291.2" y="178.5">22</text>
<text x="291.2" y="174.9">23</text>
<text x="173.9" y="182">12</text>
<text x="173.9" y="185.5">13</text>
<text x="179.5" y="180.2">(PCINT23/AIN1)PD7</text>
<text x="179.5" y="183.8">(PCINT0/CLKO/ICP1)PB0</text>
<text x="280.9" y="180.2">ADC7</text>
<text x="291.2" y="185.5">20</text>
<text x="173.9" y="189.1">14</text>
<text x="179.5" y="187.3">(PCINT1/OC1A)PB1</text>
<text x="179.5" y="190.8">(PCINT2/SS#/OC1B)PB2</text>
<text x="280.9" y="190.8">ADC6</text>
<text x="281.5" y="187.3">AREF</text>
<text x="291.2" y="189.1">19</text>
<text x="173.9" y="192.6">15</text>
<text x="173.9" y="196.1">16</text>
<text x="179.5" y="194.3">(PCINT3/OC2A/MOSI)PB3</text>
<text x="179.5" y="197.9">(PCINT4/MISO)PB4</text>
<text x="260.9" y="197.9">PB5(SCK/PCINT5)</text>
<text x="291.2" y="196.1">17</text>
<text x="51.2" y="199.3">1</text>
<text x="51.2" y="202.8">3</text>
<text x="59.7" y="199.3">2</text>
<text x="59.7" y="202.8">4</text>
<text x="51.2" y="206.3">5</text>
<text x="59.7" y="206.3">6</text>
<text x="33.3" y="242">1</text>
<text x="33.3" y="245.5">3</text>
<text x="37.7" y="243.4">1</text>
<text x="48.4" y="243.4">2</text>
<text x="52.9" y="242">2</text>
<text x="52.9" y="245.5">4</text>
<text x="33.3" y="249">5</text>
<text x="37.7" y="246.9">3</text>
<text x="37.7" y="250.4">5</text>
<text x="48.4" y="246.9">4</text>
<text x="48.4" y="250.4">6</text>
<text x="52.9" y="249">6</text>
<text x="85.7" y="251.4" transform="rotate(-90 85.7 251.4)">3</text>
<text x="89.3" y="251.4" transform="rotate(-90 89.3 251.4)">1</text>
<text x="33.3" y="252.6">7</text>
<text x="33.3" y="256.1">9</text>
<text x="37.7" y="254">7</text>
<text x="37.7" y="257.5">9</text>
<text x="46.4" y="257.5">10</text>
<text x="48.4" y="254">8</text>
<text x="52.9" y="252.6">8</text>
<text x="52.9" y="256.1">10</text>
<text x="31.2" y="259.6">11</text>
<text x="31.2" y="263.1">13</text>
<text x="37.7" y="261">11</text>
<text x="46.4" y="261">12</text>
<text x="52.9" y="259.6">12</text>
<text x="52.9" y="263.1">14</text>
<text x="85.7" y="260" transform="rotate(-90 85.7 260)">4</text>
<text x="89.3" y="260" transform="rotate(-90 89.3 260)">2</text>
<text x="31.2" y="266.7">15</text>
<text x="37.7" y="264.5">13</text>
<text x="37.7" y="268.1">15</text>
<text x="46.4" y="264.5">14</text>
<text x="46.4" y="268.1">16</text>
<text x="52.9" y="266.7">16</text>
<text x="161.6" y="268.1" transform="rotate(-90 161.6 268.1)">1</text>
<text x="179.2" y="268.1" transform="rotate(-90 179.2 268.1)">1</text>
<text x="193.3" y="268.1" transform="rotate(-90 193.3 268.1)">1</text>
<text x="207.4" y="268.1" transform="rotate(-90 207.4 268.1)">1</text>
<text x="31.2" y="270.2">17</text>
<text x="31.2" y="273.7">19</text>
<text x="37.7" y="271.6">17</text>
<text x="37.7" y="275.1">19</text>
<text x="46.4" y="271.6">18</text>
<text x="46.4" y="275.1">20</text>
<text x="52.9" y="270.2">18</text>
<text x="52.9" y="273.7">20</text>
<text x="160.2" y="272.6" transform="rotate(-90 160.2 272.6)">1</text>
<text x="177.8" y="272.6" transform="rotate(-90 177.8 272.6)">1</text>
<text x="191.9" y="272.6" transform="rotate(-90 191.9 272.6)">1</text>
<text x="206" y="272.6" transform="rotate(-90 206 272.6)">1</text>
<text x="31.2" y="277.2">21</text>
<text x="31.2" y="280.8">23</text>
<text x="37.7" y="278.7">21</text>
<text x="46.4" y="278.7">22</text>
<text x="52.9" y="277.2">22</text>
<text x="52.9" y="280.8">24</text>
<text x="37.7" y="282.2">23</text>
<text x="46.4" y="282.2">24</text>
</g>
<g font-size="3.2" fill="#000080">
<text x="124.1" y="45.9">3V3 LM1117S-3.0</text>
<text x="227.2" y="47.7">R1</text>
<text x="221.6" y="52" transform="rotate(-90 221.6 52)">0603</text>
<text x="225.9" y="51.2">1.5K</text>
<text x="38.2" y="59.7" transform="rotate(-90 38.2 59.7)">USB1</text>
<text x="102" y="56.5">C1</text>
<text x="176" y="56.5">C2</text>
<text x="328.3" y="54.8">CP2102-GMR</text>
<text x="98.6" y="60">22uF</text>
<text x="100.4" y="63.5">0805</text>
<text x="176.2" y="60">22uF</text>
<text x="176.4" y="64.2">0805</text>
<text x="227.5" y="65.3">LED3</text>
<text x="227.4" y="68.8">0603</text>
<text x="336.6" y="67.1">U3</text>
<text x="227.4" y="72.4">RED</text>
<text x="274" y="82.9">100nF</text>
<text x="277.4" y="79.4">C3</text>
<text x="276.9" y="87.1">0402</text>
<text x="306.6" y="84.7">C4</text>
<text x="299.2" y="90.8" transform="rotate(-90 299.2 90.8)">0402</text>
<text x="305.8" y="91.8">1uF</text>
<text x="59" y="112.9">Header-Male-2.54_2x2</text>
<text x="195.4" y="113.5">C5</text>
<text x="195.4" y="116.7">100nF</text>
<text x="14.9" y="123.5">HEADER-FEMALE-2.54-2X12</text>
<text x="199.3" y="124.1">0402</text>
<text x="47.6" y="127">J3</text>
<text x="78.3" y="128.8">P1</text>
<text x="195.4" y="130.8">100nF</text>
<text x="195.4" y="127.6">C6</text>
<text x="232.5" y="135.8">U8</text>
<text x="199.3" y="138.3">0402</text>
<text x="232.5" y="139">ATMEGA328P-AU</text>
<text x="139" y="153.5">C7</text>
<text x="127" y="157.7">0402</text>
<text x="139.1" y="157">22pF</text>
<text x="133.8" y="165.9">X1</text>
<text x="320.7" y="167.6">R3</text>
<text x="335.5" y="165.9">R4</text>
<text x="129.8" y="169.4">8MHz</text>
<text x="316.7" y="171.2">3.3k</text>
<text x="335.1" y="171.8">0603</text>
<text x="335.5" y="169">3.3k</text>
<text x="127" y="177.1">0402</text>
<text x="137.2" y="178.2">C8</text>
<text x="319.3" y="175.3">0603</text>
<text x="137.4" y="181.7">22pF</text>
<text x="347.1" y="190.5">C9</text>
<text x="354.5" y="191.2">0402</text>
<text x="54.7" y="194.1">J1</text>
<text x="346.3" y="194.1">100nF</text>
<text x="299.5" y="202.9">R2</text>
<text x="298.2" y="206.4">1.5K</text>
<text x="27.3" y="213.5">Header-Male-2.54_2x3</text>
<text x="298.1" y="210.6">0603</text>
<text x="299.2" y="220.5">LED2</text>
<text x="298.1" y="224.7">Blue</text>
<text x="298.1" y="228.2">0603</text>
<text x="349.8" y="231.1">C10</text>
<text x="9.6" y="238.2">HEADER-FEMALE-2.54-2X12</text>
<text x="42.4" y="234.6">J2</text>
<text x="344" y="235.3" transform="rotate(-90 344 235.3)">0402</text>
<text x="349.9" y="234.6">100nF</text>
<text x="375.7" y="234.6">SW1</text>
<text x="355.3" y="245.2">R5</text>
<text x="358.6" y="241.7">YTS-A011-2B</text>
<text x="158.4" y="250.9">U15</text>
<text x="176.1" y="250.9">U14</text>
<text x="190.2" y="250.9">U13</text>
<text x="204.3" y="250.9">U2</text>
<text x="354.5" y="251.1">0603</text>
<text x="355.2" y="248.4">10K</text>
<text x="92.4" y="255.8">P2</text>
<text x="142.5" y="254">edge ground</text>
<text x="165.4" y="254">edge groundedge groundedge ground</text>
<text x="76.7" y="269.9">Header-Male-2.54_2x2</text>
</g>
<g font-size="3.2">
<text x="135.9" y="58.2">ADJ/GND</text>
<text x="153.8" y="56.8">1</text>
<text x="176" y="150.2">3</text>
<text x="179.5" y="152">GND</text>
<text x="176" y="157.3">5</text>
<text x="179.5" y="159.1">GND</text>
<text x="282.5" y="183.8">GND</text>
<text x="291.2" y="182">21</text>
</g>
<g font-size="3.2" fill="#f00">
<text x="176" y="153.8">4</text>
<text x="179.5" y="155.5">VCC</text>
<text x="176" y="160.8">6</text>
<text x="179.5" y="162.6">VCC</text>
<text x="281" y="194.3">AVCC</text>
<text x="291.2" y="192.6">18</text>
</g>
</svg>
